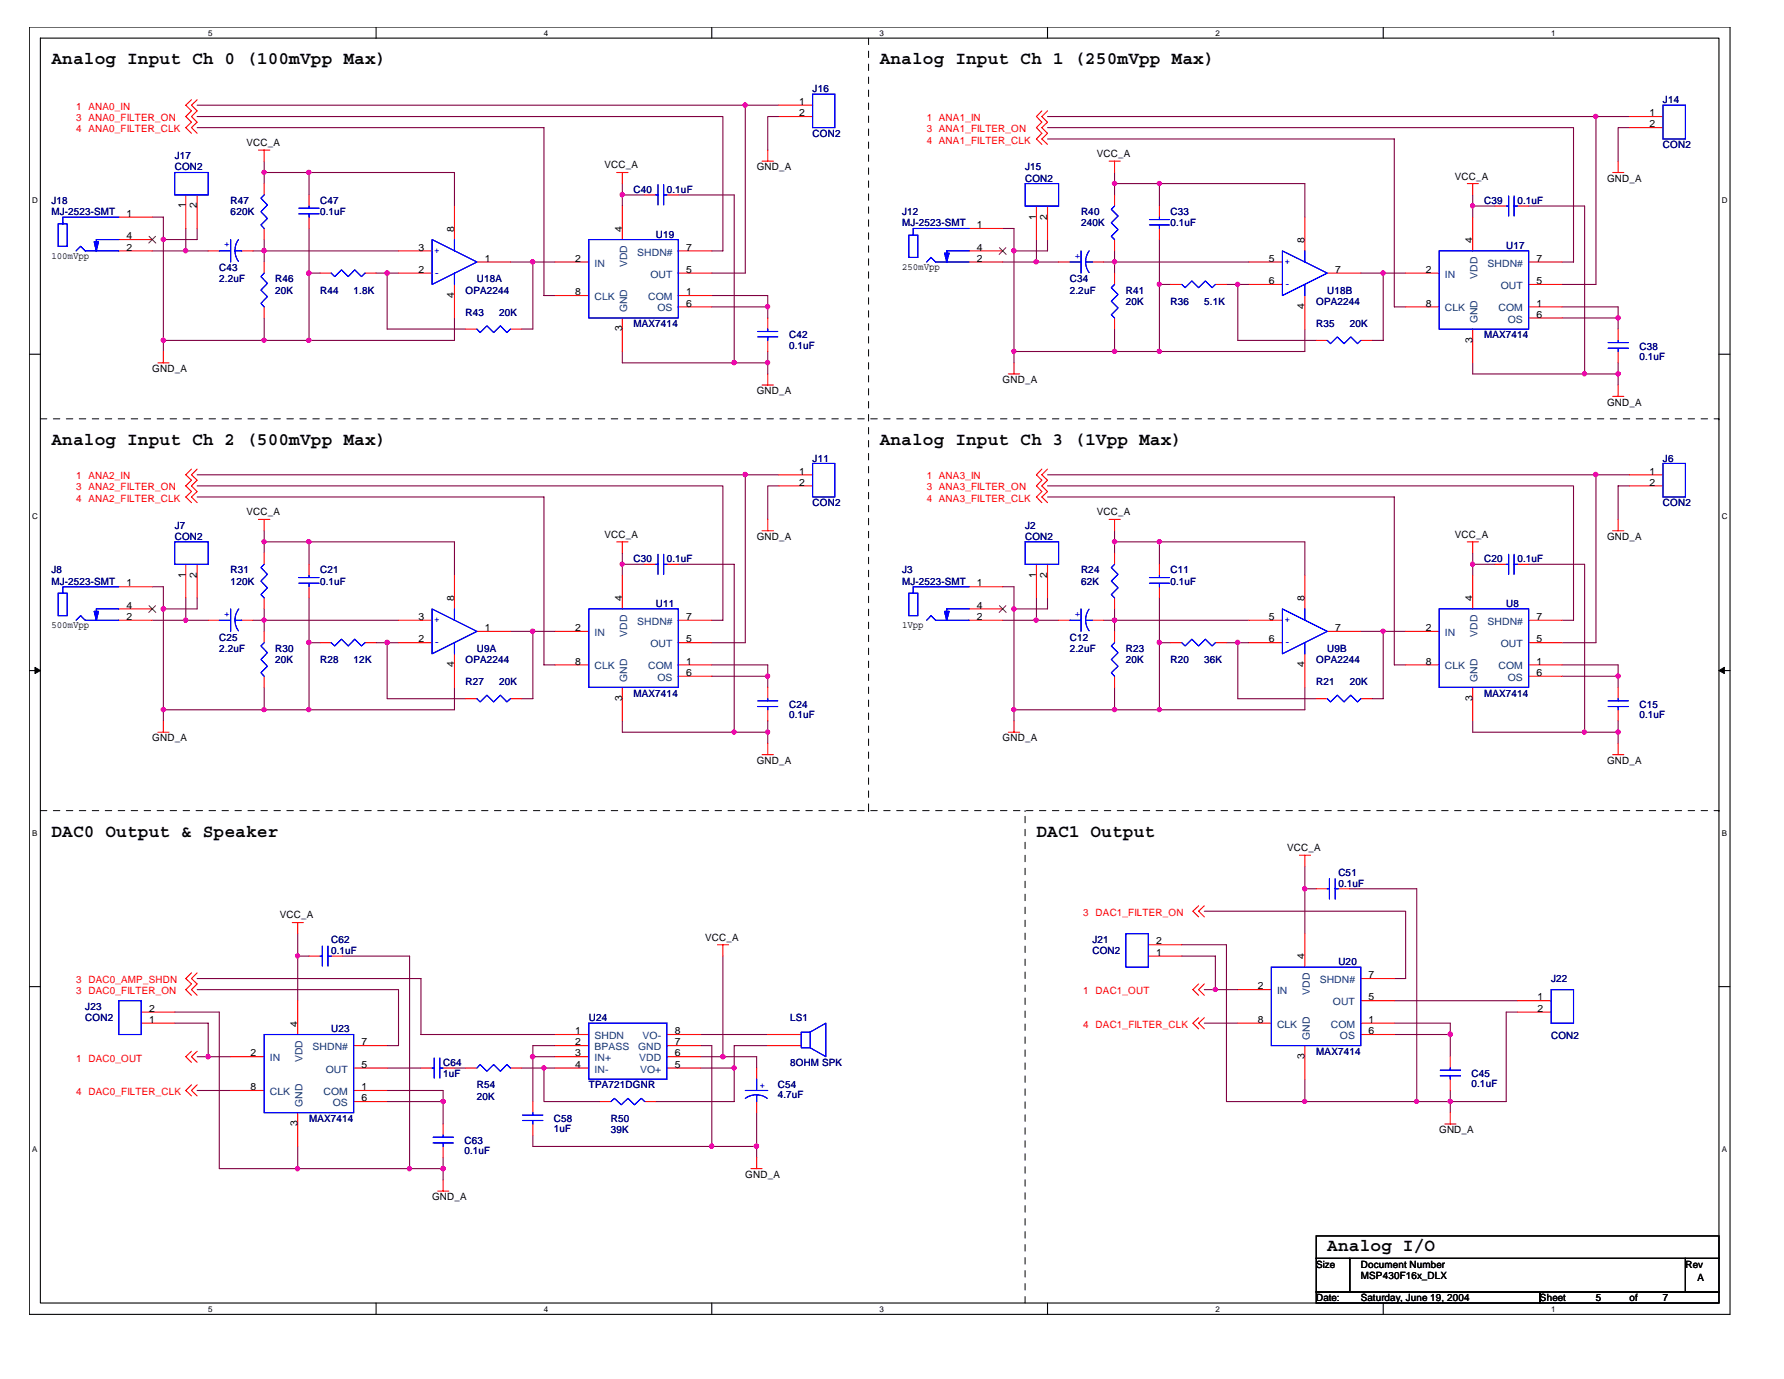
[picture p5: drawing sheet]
<svg xmlns="http://www.w3.org/2000/svg" width="279mm" height="216mm" viewBox="0 0 279 216" stroke-linecap="round" stroke-linejoin="round" font-family="sans-serif">
<path d="M4.6 4.2h266.3v201.6h-266.3zM6.3 6h262.9v198h-262.9z" fill="none" stroke="#000" stroke-width=".17"/>
<g fill="#fff">
<path d="M32.6 4.4h.7v1.4h-.7z"/>
<path d="M32.6 204.2h.7v1.4h-.7z"/>
</g>
<path d="M58.9 4.2v1.8M58.9 204v1.7" fill="none" stroke="#000" stroke-width=".17"/>
<g fill="#fff">
<path d="M85.2 4.4h.7v1.4h-.7z"/>
<path d="M85.2 204.2h.7v1.4h-.7z"/>
</g>
<path d="M111.5 4.2v1.8M111.5 204v1.7" fill="none" stroke="#000" stroke-width=".17"/>
<g fill="#fff">
<path d="M137.8 4.4h.6v1.4h-.6z"/>
<path d="M137.8 204.2h.6v1.4h-.6z"/>
</g>
<path d="M164.1 4.2v1.8M164.1 204v1.7" fill="none" stroke="#000" stroke-width=".17"/>
<g fill="#fff">
<path d="M190.3 4.4h.7v1.4h-.7z"/>
<path d="M190.3 204.2h.7v1.4h-.7z"/>
</g>
<path d="M216.6 4.2v1.8M216.6 204v1.7" fill="none" stroke="#000" stroke-width=".17"/>
<g fill="#fff">
<path d="M242.9 4.4h.7v1.4h-.7z"/>
<path d="M242.9 204.2h.7v1.4h-.7z"/>
<path d="M5.1 30.7h.8v1.4h-.8z"/>
<path d="M269.7 30.7h.9v1.4h-.9z"/>
<path d="M5.1 80.2h.8v1.4h-.8z"/>
<path d="M269.7 80.2h.9v1.4h-.9z"/>
</g>
<path d="M4.6 55.5h1.7M269.2 55.5h1.7" fill="none" stroke="#000" stroke-width=".17"/>
<g fill="#fff">
<path d="M5.1 129.7h.8v1.4h-.8z"/>
<path d="M269.7 129.7h.8v1.4h-.8z"/>
</g>
<path d="M4.6 105h1.7M269.2 105h1.7" fill="none" stroke="#000" stroke-width=".17"/>
<path d="M5.5 104.5l.8 .5-.8 .5zM269.2 105l.9-.5v1z" fill="#000" stroke="#000" stroke-width=".16"/>
<g fill="#fff">
<path d="M5.1 179.2h.8v1.4h-.8z"/>
<path d="M269.7 179.2h.8v1.4h-.8z"/>
</g>
<path d="M4.6 154.5h1.7M269.2 154.5h1.7M206.1 193.5h63.1v3.5h-63.1zM206.1 197h5.3v5.3h-5.3zM211.4 197h52.6v5.3h-52.6zM264 197h5.2v5.3h-5.2zM206.1 202.3h35.1v1.7h-35.1zM241.2 202.3h28v1.7h-28z" fill="none" stroke="#000" stroke-width=".17"/>
<g fill="none" stroke="#800040" stroke-width=".17">
<path d="M30.9 18.2h82.3v21.1h-1.7M30.9 20h54.3v26.3h1.7M30.9 16.5h91.1M116.7 16.5v26.3h-5.2M122 18.2h-1.8v5.3M164.1 20h82.3v21h-1.7M164.1 18.2h91.1M250 18.2v26.3h-5.3M255.2 20h-1.8v5.2M23.8 39.3h8.8M23.8 34h1.8v21M29.1 35.8v3.5"/>
<path d="M30.9 35.8v1.7h-5.3M39.6 39.3h22.8M41.4 27h29.8v5.3M41.4 25.2v3.5M41.4 37.5v3.5M48.4 27v3.5M48.4 35.8v17.5M97.5 28.7v3.6M97.5 30.5h3.5M106.2 30.5h8.8v26.3M157 35.8h1.8v21M162.3 37.5v3.5"/>
<path d="M164.1 37.5v1.8h-5.3M164.1 21.8h54.3v26.2h1.7M174.6 27v3.5M174.6 39.3v3.5M174.6 28.7h29.8v5.3M181.6 28.7v3.6M181.6 37.5v17.5M230.6 30.5v3.5M230.6 32.3h3.6M239.4 32.3h8.8v26.2M41.4 49.8v3.5M48.4 42.8h1.7"/>
<path d="M58.9 42.8h3.5M60.6 42.8v8.7h12.3M71.2 49.8v3.5h-45.6M79.9 41h7M83.5 41v10.5h-1.8M97.5 55v1.8h22.7M111.5 48h8.7v1.8M111.5 46.3h8.7v1.7M120.2 55v3.5M157 41h8.8M172.8 41h22.8M174.6 51.5v3.5"/>
<path d="M181.6 44.5h1.7M192.1 44.5h3.5M193.9 44.5v8.8h12.2M204.4 51.5v3.5h-45.6M213.1 42.8h7M216.6 42.8v10.5h-1.7M230.6 56.8v1.7h22.8M244.7 49.8h8.7v1.7M244.7 48h8.7v1.8M253.4 56.8v3.5M30.9 76.1h82.3v21h-1.7M30.9 77.8h54.3v26.3h1.7"/>
<path d="M30.9 74.3h91.1M116.7 74.3v26.3h-5.2M122 76.1h-1.8v5.2M164.1 76.1h82.3v21h-1.7M164.1 77.8h54.3v26.3h1.7M164.1 74.3h91.1M250 74.3v26.3h-5.3M255.2 76.1h-1.8v5.2M23.8 91.9h1.8v3.4h5.3v-1.7M23.8 97.1h8.8M25.6 95.3v17.6M29.1 93.6v3.5"/>
<path d="M39.6 97.1h22.8M41.4 84.8h29.8v5.3M41.4 83.1v3.5M41.4 95.3v3.5M48.4 84.8v3.5M48.4 93.6v17.5M79.9 98.8h7M83.5 98.8v10.6h-1.8M97.5 86.6v3.5M97.5 88.3h3.5M106.2 88.3h8.8v26.3M157 91.9h1.8v21"/>
<path d="M157 97.1h8.8M162.3 93.6v3.5M164.1 93.6v1.7h-5.3M172.8 97.1h22.8M174.6 83.1v3.5M174.6 95.3v3.5M174.6 84.8h29.8v5.3M181.6 84.8v3.5M181.6 93.6v17.5M213.1 98.8h7M216.6 98.8v10.6h-1.7M230.6 86.6v3.5"/>
<path d="M230.6 88.3h3.6M239.4 88.3h8.8v26.3M41.4 107.6v3.5M48.4 100.6h1.7M58.9 100.6h3.5M60.6 100.6v8.8h12.3M71.2 107.6v3.5h-45.6M97.5 112.9v1.7h22.7M111.5 105.9h8.7v1.7M111.5 104.1h8.7v1.8M120.2 112.9v3.5M174.6 107.6v3.5"/>
<path d="M181.6 100.6h1.7M192.1 100.6h3.5M193.9 100.6v8.8h12.2M204.4 107.6v3.5h-45.6M230.6 112.9v1.7h22.8M244.7 105.9h8.7v1.7M244.7 104.1h8.7v1.8M253.4 112.9v3.5M204.4 135.7v10.5M204.4 139.1h1.7M211.4 139.1h10.5v33.4M27.4 158.5h6.9v24.5h35.1"/>
<path d="M30.9 154.9h31.5v8.8h-1.8M30.9 153.2h35v8.8h21M46.6 149.7h1.8M46.6 146.2v10.5M53.7 149.7h10.4v33.3M113.2 149.7v15.7M185.1 147.9h7v24.6h43.8v-14h1.8M185.1 149.7h5.2v5.2M188.6 142.7h31.5v10.5h-1.7M188.6 154.9h5.3M218.4 156.7h19.3M27.4 160.2h5.2v5.2"/>
<path d="M30.9 170.7h5.2M30.9 165.4h5.2M46.6 179.5v3.5M60.6 172.5h8.8v3.5M60.6 167.2h5.3M60.6 170.7h8.8v1.8M71.2 167.2h1.7M81.7 167.2h5.2M83.5 165.4v7.1M83.5 177.7v1.8h35M85.2 167.2v5.3h8.8M86.9 163.7h-3.4v1.7h3.4"/>
<path d="M109.7 163.7h1.8v15.8M109.7 167.2h5.3M109.7 162h10.5M109.7 165.4h8.8v1.8M118.5 174.2v7M120.2 163.7h-5.2v8.8h-12.3M188.6 160.2h5.3M204.4 169v3.5M218.4 162h8.7v3.4M218.4 160.2h8.7v1.8M227.1 170.7v3.5M69.4 181.2v3.5"/>
</g>
<g fill="#f0f" stroke="#f0f" stroke-width=".17">
<circle cx="83.4" cy="165.4" r=".34"/>
<circle cx="85.2" cy="167.2" r=".32"/>
<circle cx="115" cy="167.2" r=".32"/>
<circle cx="69.4" cy="172.4" r=".33"/>
<circle cx="32.6" cy="165.4" r=".33"/>
<circle cx="29.1" cy="39.2" r=".33"/>
<circle cx="120.2" cy="48" r=".33"/>
<circle cx="48.4" cy="53.3" r=".33"/>
<circle cx="41.3" cy="53.3" r=".32"/>
<circle cx="97.4" cy="30.5" r=".33"/>
<circle cx="111.4" cy="179.4" r=".33"/>
<circle cx="41.3" cy="27" r=".32"/>
<circle cx="120.2" cy="56.8" r=".33"/>
<circle cx="116.7" cy="16.5" r=".33"/>
<circle cx="158.8" cy="55" r=".32"/>
<circle cx="158.8" cy="39.2" r=".33"/>
<circle cx="174.6" cy="41" r=".33"/>
<circle cx="181.6" cy="55" r=".32"/>
<circle cx="216.6" cy="42.8" r=".33"/>
<circle cx="193.8" cy="44.5" r=".32"/>
<circle cx="253.4" cy="49.8" r=".33"/>
<circle cx="248.1" cy="58.5" r=".32"/>
<circle cx="249.9" cy="18.2" r=".33"/>
<circle cx="162.3" cy="41" r=".33"/>
<circle cx="25.6" cy="111.1" r=".33"/>
<circle cx="25.6" cy="95.3" r=".34"/>
<circle cx="29.1" cy="97.1" r=".32"/>
<circle cx="83.4" cy="98.8" r=".33"/>
<circle cx="48.4" cy="100.6" r=".34"/>
<circle cx="60.6" cy="100.6" r=".34"/>
<circle cx="41.3" cy="84.8" r=".32"/>
<circle cx="120.2" cy="105.8" r=".32"/>
<circle cx="120.2" cy="114.6" r=".32"/>
<circle cx="115" cy="114.6" r=".32"/>
<circle cx="116.7" cy="74.3" r=".33"/>
<circle cx="158.8" cy="111.1" r=".32"/>
<circle cx="158.8" cy="95.3" r=".33"/>
<circle cx="174.6" cy="97.1" r=".33"/>
<circle cx="216.6" cy="98.8" r=".32"/>
<circle cx="181.5" cy="100.6" r=".33"/>
<circle cx="193.8" cy="100.6" r=".33"/>
<circle cx="253.4" cy="105.8" r=".33"/>
<circle cx="230.6" cy="88.3" r=".32"/>
<circle cx="248.1" cy="114.6" r=".32"/>
<circle cx="249.9" cy="74.3" r=".34"/>
<circle cx="162.3" cy="97.1" r=".33"/>
<circle cx="227.1" cy="161.9" r=".34"/>
<circle cx="190.3" cy="154.9" r=".32"/>
<circle cx="221.9" cy="172.4" r=".32"/>
<circle cx="41.3" cy="39.2" r=".33"/>
<circle cx="41.3" cy="97.1" r=".32"/>
<circle cx="113.2" cy="165.4" r=".34"/>
<circle cx="41.3" cy="111.1" r=".32"/>
<circle cx="25.6" cy="53.3" r=".33"/>
<circle cx="25.6" cy="37.5" r=".33"/>
<circle cx="174.6" cy="111.1" r=".33"/>
<circle cx="181.6" cy="111.1" r=".32"/>
<circle cx="46.6" cy="183" r=".33"/>
<circle cx="230.6" cy="32.2" r=".32"/>
<circle cx="181.6" cy="28.7" r=".32"/>
<circle cx="97.4" cy="88.3" r=".32"/>
<circle cx="48.4" cy="42.8" r=".34"/>
<circle cx="48.4" cy="27" r=".33"/>
<circle cx="204.3" cy="172.4" r=".32"/>
<circle cx="253.4" cy="114.6" r=".33"/>
<circle cx="48.4" cy="84.8" r=".33"/>
<circle cx="60.6" cy="42.8" r=".34"/>
<circle cx="69.4" cy="183" r=".34"/>
<circle cx="204.3" cy="139.1" r=".33"/>
<circle cx="181.6" cy="44.5" r=".32"/>
<circle cx="48.4" cy="111.1" r=".33"/>
<circle cx="174.6" cy="84.8" r=".33"/>
<circle cx="174.6" cy="28.7" r=".33"/>
<circle cx="118.5" cy="179.4" r=".34"/>
<circle cx="181.6" cy="84.8" r=".32"/>
<circle cx="46.6" cy="149.7" r=".32"/>
<circle cx="64.1" cy="183" r=".33"/>
<circle cx="115" cy="56.8" r=".33"/>
<circle cx="174.6" cy="55" r=".33"/>
<circle cx="83.4" cy="41" r=".33"/>
<circle cx="227.1" cy="172.4" r=".33"/>
<circle cx="253.4" cy="58.5" r=".33"/>
</g>
<g fill="none" stroke="#f00" stroke-width=".17">
<path d="M30 15.6l-.9 .9 .9 .9-.9 .8 .9 .9-.9 .9 .9 .9M30.9 15.6l-.9 .9 .9 .9-.9 .8 .9 .9-.9 .9 .9 .9M122 18.2h5.3M122 16.5h5.3M163.2 17.4l-.9 .8 .9 .9-.9 .9 .9 .9-.9 .9 .9 .8M164.1 17.4l-.9 .8 .9 .9-.9 .9 .9 .9-.9 .9 .9 .8M255.2 18.2h5.2M255.2 20h5.2M18.6 39.3h5.2M18.6 34h5.2M18.6 37.5h5.2M29.1 30.5v5.3"/>
<path d="M30.9 30.5v5.3M32.6 39.3h1.7M37.9 39.3h1.7M40.5 23.5h1.8M41.4 23.5v1.7M41.4 28.7v1.8M41.4 35.8v1.7M48.4 30.5v1.8M48.4 34v1.8M62.4 39.3h5.3M71.2 32.3v5.2M96.6 27h1.8"/>
<path d="M97.5 27v1.7M97.5 32.3v5.2M101 30.5h1.7M104.5 30.5h1.7M106.2 39.3h5.3M119.4 25.2h1.7M120.2 23.5v1.7M151.8 39.3h5.2M151.8 35.8h5.2M162.3 32.3v5.2M164.1 32.3v5.2M173.7 25.2h1.7"/>
<path d="M174.6 25.2v1.8M174.6 30.5v1.8M174.6 37.5v1.8M181.6 32.3v1.7M181.6 35.8v1.7M204.4 34v5.3M229.8 28.7h1.7M230.6 28.7v1.8M230.6 34v5.3M234.2 32.3h1.7M237.7 32.3h1.7M252.6 27h1.7"/>
<path d="M253.4 25.2v1.8M24.7 56.8h1.8M25.6 55v1.8M41.4 41v1.8M41.4 48v1.8M50.1 42.8h1.8M57.2 42.8h1.7M62.4 42.8h5.3M71.2 44.5v5.3M72.9 51.5h1.8M74.7 41h5.2M79.9 51.5h1.8"/>
<path d="M86.9 41h5.3M86.9 46.3h5.3M97.5 49.8v5.2M106.2 42.8h5.3M106.2 48h5.3M106.2 46.3h5.3M120.2 49.8v1.7M120.2 53.3v1.7M120.2 58.5v1.8M151.8 41h5.2M157.9 58.5h1.8M158.8 56.8v1.7"/>
<path d="M165.8 41h1.8M171.1 41h1.7M174.6 42.8v1.7M174.6 49.8v1.7M183.3 44.5h1.8M190.3 44.5h1.8M195.6 41h5.2M195.6 44.5h5.2M204.4 46.3v5.2M206.1 53.3h1.8M207.9 42.8h5.2M213.1 53.3h1.8"/>
<path d="M220.1 42.8h5.3M220.1 48h5.3M230.6 51.5v5.3M239.4 41h5.3M239.4 44.5h5.3M239.4 48h5.3M239.4 49.8h5.3M253.4 51.5v1.8M253.4 55v1.8M30 73.4l-.9 .9 .9 .9-.9 .9 .9 .9-.9 .8 .9 .9M30.9 73.4l-.9 .9 .9 .9-.9 .9 .9 .9-.9 .8 .9 .9M119.4 60.3h1.7"/>
<path d="M122 74.3h5.3M122 76.1h5.3M163.2 73.4l-.9 .9 .9 .9-.9 .9 .9 .9-.9 .8 .9 .9M164.1 73.4l-.9 .9 .9 .9-.9 .9 .9 .9-.9 .8 .9 .9M252.6 62.1h1.7M253.4 60.3v1.8M255.2 74.3h5.2M255.2 76.1h5.2M18.6 97.1h5.2M18.6 91.9h5.2M18.6 95.3h5.2M29.1 88.3v5.3"/>
<path d="M30.9 88.3v5.3M32.6 97.1h1.7M37.9 97.1h1.7M40.5 81.3h1.8M41.4 81.3v1.8M41.4 86.6v1.7M41.4 93.6v1.7M41.4 98.8v1.8M48.4 88.3v1.8M48.4 91.9v1.7M62.4 97.1h5.3M71.2 90.1v5.2"/>
<path d="M74.7 98.8h5.2M86.9 98.8h5.3M96.6 84.8h1.8M97.5 84.8v1.8M97.5 90.1v5.2M101 88.3h1.7M104.5 88.3h1.7M106.2 97.1h5.3M119.4 83.1h1.7M120.2 81.3v1.8M151.8 97.1h5.2M151.8 91.9h5.2"/>
<path d="M151.8 95.3h5.2M162.3 88.3v5.3M164.1 88.3v5.3M165.8 97.1h1.8M171.1 97.1h1.7M173.7 81.3h1.7M174.6 81.3v1.8M174.6 86.6v1.7M174.6 93.6v1.7M174.6 98.8v1.8M181.6 88.3v1.8M181.6 91.9v1.7"/>
<path d="M195.6 97.1h5.2M204.4 90.1v5.2M207.9 98.8h5.2M220.1 98.8h5.3M229.8 84.8h1.7M230.6 84.8v1.8M230.6 90.1v5.2M234.2 88.3h1.7M237.7 88.3h1.7M239.4 97.1h5.3M252.6 83.1h1.7M253.4 81.3v1.8"/>
<path d="M24.7 114.6h1.8M25.6 112.9v1.7M41.4 105.9v1.7M50.1 100.6h1.8M57.2 100.6h1.7M62.4 100.6h5.3M71.2 102.4v5.2M72.9 109.4h1.8M79.9 109.4h1.8M86.9 104.1h5.3M97.5 107.6v5.3M106.2 100.6h5.3"/>
<path d="M106.2 104.1h5.3M106.2 105.9h5.3M119.4 118.2h1.7M120.2 107.6v1.8M120.2 111.1v1.8M120.2 116.4v1.8M157.9 114.6h1.8M158.8 112.9v1.7M174.6 105.9v1.7M183.3 100.6h1.8M190.3 100.6h1.8M195.6 100.6h5.2"/>
<path d="M204.4 102.4v5.2M206.1 109.4h1.8M213.1 109.4h1.8M220.1 104.1h5.3M230.6 107.6v5.3M239.4 100.6h5.3M239.4 104.1h5.3M239.4 105.9h5.3M252.6 118.2h1.7M253.4 107.6v1.8M253.4 111.1v1.8M253.4 116.4v1.8"/>
<path d="M203.5 133.9h1.7M204.4 133.9v1.8M206.1 139.1h1.8M209.6 139.1h1.8M22.1 158.5h5.3M30 152.3l-.9 .9 .9 .9-.9 .8 .9 .9M30.9 152.3l-.9 .9 .9 .9-.9 .8 .9 .9M45.8 144.4h1.7M46.6 144.4v1.8M46.6 156.7v5.3M48.4 149.7h1.7M51.9 149.7h1.8"/>
<path d="M112.4 147.9h1.7M113.2 147.9v1.8M179.8 147.9h5.3M179.8 149.7h5.3M187.7 141.8l-.9 .9 .9 .9M187.7 159.3l-.9 .9 .9 .9M187.7 154.1l-.9 .8 .9 .9M188.6 141.8l-.9 .9 .9 .9M188.6 159.3l-.9 .9 .9 .9M188.6 154.1l-.9 .8 .9 .9M193.9 154.9h5.2M204.4 146.2v5.2"/>
<path d="M213.1 156.7h5.3M213.1 153.2h5.3M237.7 156.7h5.2M237.7 158.5h5.2M22.1 160.2h5.3M30 164.6l-.9 .8 .9 .9M30 169.8l-.9 .9 .9 .9M30.9 164.6l-.9 .8 .9 .9M30.9 169.8l-.9 .9 .9 .9M36.1 170.7h5.3M36.1 165.4h5.3M46.6 174.2v5.3"/>
<path d="M55.4 167.2h5.2M55.4 170.7h5.2M55.4 172.5h5.2M55.4 163.7h5.2M65.9 167.2h1.8M69.4 176v1.7M69.4 179.5v1.7M69.4 167.2h1.8M72.9 167.2h1.8M79.9 167.2h1.8M83.5 172.5v1.7M83.5 176v1.7"/>
<path d="M86.9 167.2h5.3M86.9 165.4h5.3M86.9 163.7h5.3M86.9 162h5.3M94 172.5h1.7M101 172.5h1.7M104.5 167.2h5.2M104.5 165.4h5.2M104.5 163.7h5.2M104.5 162h5.2M118.5 167.2v1.8M118.5 172.5v1.7"/>
<path d="M120.2 163.7h5.3M120.2 162h5.3M193.9 160.2h5.2M204.4 163.7v5.3M213.1 160.2h5.3M213.1 162h5.3M226.3 176h1.7M227.1 165.4v1.8M227.1 169v1.7M227.1 174.2v1.8M68.6 186.5h1.7M69.4 184.7v1.8"/>
<path d="M117.6 183h1.8M118.5 181.2v1.8"/>
</g>
<path d="M136 6v120.9M6.3 65.6h262.9M269.2 65.6h.1M6.3 126.9h262.9M136 126.9h.1M160.5 126.9h.1M269.2 126.9h.1M160.5 204v-77.1" fill="none" stroke="#000" stroke-width=".16" stroke-dasharray="1 1 1 1 1 1 1 1"/>
<g fill="none" stroke="#00f" stroke-width=".17">
<path d="M127.3 14.7h3.4v5.3h-3.4zM260.4 16.5h3.6v5.3h-3.6zM9.1 35.1h1.4v3.5h-1.4zM11.9 39.3l.7-.7 .7 .7h5.3M18.6 34h-8.8v1.1v-.2M18.6 37.5h-3.5v1.8M27.4 27h5.2v3.5h-5.2zM34.3 39.3h1.8M36.1 37.5v3.5M36.8 39.3h1.1M37.4 37.5l-.4 .7-.2 1 .1 .8 .5 .9M41.4 30.5l-.5 .5 1 1.1-1 1 1 1.1-1 1 .5 .6"/>
<path d="M46.8 33.5h3.2M46.8 32.6h3.2M48.4 32.3v.3M48.4 33.5v.5M67.7 37.5l7 3.5-7 3.5zM71.2 37.5v1.8M92.2 37.5h14v12.3h-14zM102.7 30.5h.4M103.1 28.9v3.2M103.9 28.9v3.2M103.9 30.5h.6M142.3 36.8h1.4v3.5h-1.4z"/>
<path d="M151.8 35.8h-8.8v1v-.1M151.8 39.3h-3.5v1.7M160.5 28.7h5.3v3.6h-5.3zM169.3 39.3v3.5M170.6 39.3a2.88 2.88 0 0 0 0 3.4M174.6 32.3l-.6 .5 1.1 1-1.1 1.1 1.1 1-1.1 1.1 .6 .5M180 35.2h3.1M180 34.4h3.1M181.6 34v.4M181.6 35.2v.6M200.8 39.3l7.1 3.5-7.1 3.5zM204.4 39.3v1.7"/>
<path d="M225.4 39.3h14v12.2h-14zM235.9 32.3h.4M236.3 30.7v3.1M237.1 32.3h.6M237.1 30.7v3.1M41.4 42.8l-.5 .5 1 1.1-1 1 1 1-1 1.1 .5 .5M51.9 42.8l.5 .5 1.1-1.1 1 1.1 1.1-1.1 1 1.1 .6-.5M71.2 42.8v1.7M74.7 51.5l.5 .6 1.1-1.1 1 1.1 1.1-1.1 1 1.1 .5-.6M118.7 52.7h3.1M118.7 51.9h3.1M120.2 51.5v.4"/>
<path d="M120.2 52.7v.6M145.1 41l.7-.7 .7 .7h5.3M167.6 41h1.7M170 41h1.1M174.6 44.5l-.6 .5 1.1 1.1-1.1 1.1 1.1 1-1.1 1.1 .6 .5M185.1 44.5l.5 .5 1.1-1 1 1 1.1-1 1 1 .5-.5M204.4 44.5v1.8M207.9 53.3l.5 .5 1-1.1 1.1 1.1 1.1-1.1 1 1.1 .5-.5M251.9 54.5h3.1M251.9 53.6h3.1M253.4 53.3v.3M253.4 54.5v.5"/>
<path d="M127.3 72.6h3.4v5.2h-3.4zM260.4 72.6h3.6v5.2h-3.6zM9.1 92.9h1.4v3.5h-1.4zM11.9 97.1l.7-.7 .7 .7h5.3M18.6 91.9h-8.8v1v-.2M18.6 95.3h-3.5v1.8M27.4 84.8h5.2v3.5h-5.2zM34.3 97.1h1.8M36.1 95.3v3.5M36.8 97.1h1.1M37.4 95.3a2.86 2.86 0 0 0 0 3.5M41.4 88.3l-.5 .6 1 1-1 1.1 1 1-1 1.1 .5 .5"/>
<path d="M46.8 91.3h3.2M46.8 90.4h3.2M48.4 90.1v.3M48.4 91.3v.6M67.7 95.3l7 3.5-7 3.6zM71.2 95.3v1.8M92.2 95.3h14v12.3h-14zM102.7 88.3h.4M103.1 86.8v3.1M103.9 88.3h.6M103.9 86.8v3.1M142.3 92.9h1.4v3.5h-1.4z"/>
<path d="M145.1 97.1l.7-.7 .7 .7h5.3M151.8 91.9h-8.8v1v-.2M151.8 95.3h-3.5v1.8M160.5 84.8h5.3v3.5h-5.3zM167.6 97.1h1.7M169.3 95.3v3.5M170 97.1h1.1M170.6 95.4a2.88 2.88 0 0 0 0 3.4M174.6 88.3l-.6 .6 1.1 1-1.1 1.1 1.1 1-1.1 1.1 .6 .5M180 91.3h3.1M180 90.4h3.1M181.6 90.1v.3"/>
<path d="M181.6 91.3v.6M200.8 95.3l7.1 3.5-7.1 3.6zM204.4 95.3v1.8M225.4 95.3h14v12.3h-14zM235.9 88.3h.4M236.3 86.8v3.1M237.1 88.3h.6M237.1 86.8v3.1M41.4 100.6l-.5 .5 1 1.1-1 1.1 1 1-1 1 .5 .6M51.9 100.6l.5 .5 1.1-1 1 1 1.1-1 1 1 .6-.5M71.2 100.6v1.8M74.7 109.4l.5 .5 1.1-1.1 1 1.1 1.1-1.1 1 1.1 .5-.5"/>
<path d="M118.7 110.6h3.1M118.7 109.7h3.1M120.2 109.4v.3M120.2 110.6v.5M174.6 100.6l-.6 .5 1.1 1.1-1.1 1.1 1.1 1-1.1 1 .6 .6M185.1 100.6l.5 .5 1.1-1 1 1 1.1-1 1 1 .5-.5M204.4 100.6v1.8M207.9 109.4l.5 .5 1-1.1 1.1 1.1 1.1-1.1 1 1.1 .5-.5M251.9 110.6h3.1M251.9 109.7h3.1M253.4 109.4v.3M253.4 110.6v.5"/>
<path d="M207.9 139.1h.3M208.2 137.6v3.2M209.1 139.1h.5M209.1 137.6v3.2M18.6 156.7h3.5v5.3h-3.5zM50.1 149.7h.4M50.5 148.1v3.2M51.4 149.7h.5M51.4 148.1v3.2M176.3 146.2h3.5v5.2h-3.5zM199.1 151.4h14v12.3h-14zM242.9 154.9h3.5v5.3h-3.5z"/>
<path d="M41.4 162h14v12.2h-14zM67.7 167.2h.3M67.8 178.9h3.2M67.8 178.1h3.2M68 165.6v3.2M68.9 167.2h.5M68.9 165.6v3.2M69.4 177.7v.4M69.4 178.9v.6M74.7 167.2l.5-.5 1.1 1 1-1 1.1 1 1-1 .5 .5M81.8 175.4h3.2M81.8 174.6h3.2"/>
<path d="M83.5 174.2v.4M83.5 175.4v.6M92.2 160.2h12.3v8.8h-12.3zM95.7 172.5l.5-.5 1.1 1 1.1-1 1 1 1-1 .6 .5M116.7 172l.7-.4 1.1-.2 .7 .1 1 .5M116.7 170.7h3.5M118.5 169v1.7M118.5 171.4v1.1M126.9 161.6l2.4-1.4v5.2l-2.4-1.4v-2.4h-1.4v2.4h1.4M225.6 168.4h3.1M225.6 167.6h3.1M227.1 167.2v.4"/>
<path d="M227.1 168.4v.6"/>
</g>
<path d="M23.3 37l1.1 1.1M24.4 37l-1.1 1.1M156.5 38.8l1.1 1M157.5 38.8l-1 1M23.3 94.8l1.1 1.1M24.4 94.8l-1.1 1.1M156.5 94.8l1.1 1.1M157.5 94.8l-1 1.1" fill="none" stroke="#804000" stroke-width=".16"/>
<g fill="#00f" stroke="#00f" stroke-width=".17">
<path d="M14.7 37.8h.7l-.3 1.5z" fill-rule="evenodd"/>
<path d="M14.7 37.8h.7l-.3 1.5z" fill-rule="evenodd"/>
<path d="M147.9 95.7h.7l-.3 1.4z" fill-rule="evenodd"/>
<path d="M147.9 95.7h.7l-.3 1.4z" fill-rule="evenodd"/>
<path d="M14.7 95.7h.7l-.3 1.4z" fill-rule="evenodd"/>
<path d="M14.7 95.7h.7l-.3 1.4z" fill-rule="evenodd"/>
<path d="M147.9 39.6h.7l-.3 1.4z" fill-rule="evenodd"/>
<path d="M147.9 39.6h.7l-.3 1.4z" fill-rule="evenodd"/>
</g>
<g font-size="2.8">
<text x="8.1" y="10">Analog Input Ch 0 (100mVpp Max)</text>
<text x="137.8" y="10">Analog Input Ch 1 (250mVpp Max)</text>
<text x="8.1" y="69.6">Analog Input Ch 2 (500mVpp Max)</text>
<text x="137.8" y="69.6">Analog Input Ch 3 (1Vpp Max)</text>
<text x="8.1" y="131">DAC0 Output &amp; Speaker</text>
<text x="162.3" y="131">DAC1 Output</text>
<text x="207.9" y="195.8">Analog I/O</text>
</g>
<g font-size="1.6" fill="#f00">
<text x="11.9" y="17.2">1 ANA0_IN</text>
<text x="11.9" y="19">3 ANA0_FILTER_ON</text>
<text x="11.9" y="20.7">4 ANA0_FILTER_CLK</text>
<text x="145.1" y="20.7">3 ANA1_FILTER_ON</text>
<text x="145.1" y="22.5">4 ANA1_FILTER_CLK</text>
<text x="145.1" y="19">1 ANA1_IN</text>
<text x="11.9" y="76.8">3 ANA2_FILTER_ON</text>
<text x="11.9" y="75.1">1 ANA2_IN</text>
<text x="145.1" y="76.8">3 ANA3_FILTER_ON</text>
<text x="145.1" y="75.1">1 ANA3_IN</text>
<text x="11.9" y="78.6">4 ANA2_FILTER_CLK</text>
<text x="145.1" y="78.6">4 ANA3_FILTER_CLK</text>
<text x="169.6" y="143.4">3 DAC1_FILTER_ON</text>
<text x="11.9" y="155.7">3 DAC0_FILTER_ON</text>
<text x="11.9" y="153.9">3 DAC0_AMP_SHDN</text>
<text x="169.6" y="155.7">1 DAC1_OUT</text>
<text x="169.6" y="161">4 DAC1_FILTER_CLK</text>
<text x="11.9" y="166.2">1 DAC0_OUT</text>
<text x="11.9" y="171.4">4 DAC0_FILTER_CLK</text>
</g>
<g font-size="1.6">
<text x="125.2" y="16.4">1</text>
<text x="38.6" y="22.8">VCC_A</text>
<text x="125.2" y="18.2">2</text>
<text x="258.3" y="18.2">1</text>
<text x="258.3" y="19.9">2</text>
<text x="94.7" y="26.3">VCC_A</text>
<text x="118.5" y="26.7">GND_A</text>
<text x="171.8" y="24.6">VCC_A</text>
<text x="227.9" y="28.1">VCC_A</text>
<text x="251.7" y="28.4">GND_A</text>
<text x="19.8" y="34">1</text>
<text x="29.1" y="32.6" transform="rotate(-90 29.1 32.6)">1</text>
<text x="30.8" y="32.6" transform="rotate(-90 30.8 32.6)">2</text>
<text x="153" y="35.7">1</text>
<text x="162.3" y="34.4" transform="rotate(-90 162.3 34.4)">1</text>
<text x="164" y="34.4" transform="rotate(-90 164 34.4)">2</text>
<text x="8.1" y="40.5">100mVpp</text>
<text x="19.8" y="39.2">2</text>
<text x="19.8" y="37.5">4</text>
<text x="65.5" y="39.2">3</text>
<text x="71.1" y="36.3" transform="rotate(-90 71.1 36.3)">8</text>
<text x="75.9" y="41">1</text>
<text x="90.1" y="41">2</text>
<text x="97.4" y="36.3" transform="rotate(-90 97.4 36.3)">4</text>
<text x="107.5" y="39.2">7</text>
<text x="153" y="41">2</text>
<text x="153" y="39.2">4</text>
<text x="198.7" y="41">5</text>
<text x="204.3" y="38.1" transform="rotate(-90 204.3 38.1)">8</text>
<text x="230.6" y="38.1" transform="rotate(-90 230.6 38.1)">4</text>
<text x="240.6" y="41">7</text>
<text x="65.5" y="42.7">2</text>
<text x="71.1" y="46.7" transform="rotate(-90 71.1 46.7)">4</text>
<text x="90.1" y="46.2">8</text>
<text x="107.5" y="46.2">1</text>
<text x="107.5" y="42.7">5</text>
<text x="141.3" y="42.2">250mVpp</text>
<text x="198.7" y="44.5">6</text>
<text x="209.1" y="42.7">7</text>
<text x="223.3" y="42.7">2</text>
<text x="240.6" y="44.5">5</text>
<text x="97.4" y="51.9" transform="rotate(-90 97.4 51.9)">3</text>
<text x="107.5" y="48">6</text>
<text x="204.3" y="48.4" transform="rotate(-90 204.3 48.4)">4</text>
<text x="223.3" y="48">8</text>
<text x="230.6" y="53.6" transform="rotate(-90 230.6 53.6)">3</text>
<text x="240.6" y="48">1</text>
<text x="240.6" y="49.7">6</text>
<text x="23.8" y="58.3">GND_A</text>
<text x="157" y="60">GND_A</text>
<text x="118.5" y="61.7">GND_A</text>
<text x="251.7" y="63.5">GND_A</text>
<text x="125.2" y="74.3">1</text>
<text x="125.2" y="76">2</text>
<text x="258.3" y="74.3">1</text>
<text x="258.3" y="76">2</text>
<text x="38.6" y="80.7">VCC_A</text>
<text x="171.8" y="80.7">VCC_A</text>
<text x="94.7" y="84.2">VCC_A</text>
<text x="118.5" y="84.5">GND_A</text>
<text x="227.9" y="84.2">VCC_A</text>
<text x="251.7" y="84.5">GND_A</text>
<text x="19.8" y="91.8">1</text>
<text x="19.8" y="95.3">4</text>
<text x="29.1" y="90.5" transform="rotate(-90 29.1 90.5)">1</text>
<text x="30.8" y="90.5" transform="rotate(-90 30.8 90.5)">2</text>
<text x="71.1" y="94.1" transform="rotate(-90 71.1 94.1)">8</text>
<text x="97.4" y="94.1" transform="rotate(-90 97.4 94.1)">4</text>
<text x="153" y="91.8">1</text>
<text x="153" y="95.3">4</text>
<text x="162.3" y="90.5" transform="rotate(-90 162.3 90.5)">1</text>
<text x="164" y="90.5" transform="rotate(-90 164 90.5)">2</text>
<text x="204.3" y="94.1" transform="rotate(-90 204.3 94.1)">8</text>
<text x="230.6" y="94.1" transform="rotate(-90 230.6 94.1)">4</text>
<text x="8.1" y="98.3">500mVpp</text>
<text x="19.8" y="97.1">2</text>
<text x="65.5" y="97.1">3</text>
<text x="65.5" y="100.6">2</text>
<text x="75.9" y="98.8">1</text>
<text x="90.1" y="98.8">2</text>
<text x="107.5" y="97.1">7</text>
<text x="107.5" y="100.6">5</text>
<text x="141.3" y="98.3">1Vpp</text>
<text x="153" y="97.1">2</text>
<text x="198.7" y="97.1">5</text>
<text x="198.7" y="100.6">6</text>
<text x="209.1" y="98.8">7</text>
<text x="223.3" y="98.8">2</text>
<text x="240.6" y="97.1">7</text>
<text x="240.6" y="100.6">5</text>
<text x="71.1" y="104.5" transform="rotate(-90 71.1 104.5)">4</text>
<text x="90.1" y="104.1">8</text>
<text x="107.5" y="104.1">1</text>
<text x="107.5" y="105.8">6</text>
<text x="204.3" y="104.5" transform="rotate(-90 204.3 104.5)">4</text>
<text x="223.3" y="104.1">8</text>
<text x="240.6" y="104.1">1</text>
<text x="240.6" y="105.8">6</text>
<text x="97.4" y="109.7" transform="rotate(-90 97.4 109.7)">3</text>
<text x="230.6" y="109.7" transform="rotate(-90 230.6 109.7)">3</text>
<text x="23.8" y="116.1">GND_A</text>
<text x="118.5" y="119.6">GND_A</text>
<text x="157" y="116.1">GND_A</text>
<text x="251.7" y="119.6">GND_A</text>
<text x="201.6" y="133.3">VCC_A</text>
<text x="43.8" y="143.8">VCC_A</text>
<text x="110.4" y="147.3">VCC_A</text>
<text x="181.1" y="149.6">1</text>
<text x="181.1" y="147.9">2</text>
<text x="197" y="154.9">2</text>
<text x="204.3" y="150.2" transform="rotate(-90 204.3 150.2)">4</text>
<text x="214.3" y="153.2">7</text>
<text x="23.3" y="160.1">1</text>
<text x="23.3" y="158.4">2</text>
<text x="46.6" y="160.7" transform="rotate(-90 46.6 160.7)">4</text>
<text x="90.1" y="161.9">1</text>
<text x="105.7" y="161.9">8</text>
<text x="197" y="160.1">8</text>
<text x="214.3" y="160.1">1</text>
<text x="214.3" y="156.6">5</text>
<text x="214.3" y="161.9">6</text>
<text x="240.8" y="156.6">1</text>
<text x="240.8" y="158.4">2</text>
<text x="39.3" y="165.4">2</text>
<text x="56.6" y="163.7">7</text>
<text x="56.6" y="167.2">5</text>
<text x="90.1" y="163.7">2</text>
<text x="90.1" y="165.4">3</text>
<text x="90.1" y="167.2">4</text>
<text x="105.7" y="167.2">5</text>
<text x="105.7" y="165.4">6</text>
<text x="105.7" y="163.7">7</text>
<text x="204.3" y="165.8" transform="rotate(-90 204.3 165.8)">3</text>
<text x="39.3" y="170.7">8</text>
<text x="56.6" y="170.7">1</text>
<text x="56.6" y="172.4">6</text>
<text x="46.6" y="176.3" transform="rotate(-90 46.6 176.3)">3</text>
<text x="225.4" y="177.4">GND_A</text>
<text x="116.7" y="184.4">GND_A</text>
<text x="67.7" y="187.9">GND_A</text>
<text x="206.1" y="198.5">Size</text>
<text x="206.1" y="203.7">Date:</text>
<text x="213.1" y="203.7">Saturday, June 19, 2004</text>
<text x="213.1" y="200.2">MSP430F16x_DLX</text>
<text x="213.1" y="198.5">Document Number</text>
<text x="241.2" y="203.7">Sheet</text>
<text x="249.9" y="203.7">5</text>
<text x="255.2" y="203.7">of</text>
<text x="260.4" y="203.7">7</text>
<text x="264" y="198.5">Rev</text>
<text x="265.9" y="200.5">A</text>
</g>
<g font-size="1.6" fill="#000080">
<text x="127.3" y="14.4">J16</text>
<text x="260.4" y="16.2">J14</text>
<text x="127.3" y="21.4">CON2</text>
<text x="260.4" y="23.2">CON2</text>
<text x="27.4" y="24.9">J17</text>
<text x="27.4" y="26.7">CON2</text>
<text x="160.5" y="26.7">J15</text>
<text x="160.5" y="28.4">CON2</text>
<text x="8.1" y="32">J18</text>
<text x="8.1" y="33.7">MJ-2523-SMT</text>
<text x="36.1" y="32">R47</text>
<text x="36.1" y="33.7">620K</text>
<text x="50.1" y="32">C47</text>
<text x="50.1" y="33.7">0.1uF</text>
<text x="99.2" y="30.2">C40</text>
<text x="104.5" y="30.2">0.1uF</text>
<text x="141.3" y="33.7">J12</text>
<text x="141.3" y="35.4">MJ-2523-SMT</text>
<text x="169.3" y="33.7">R40</text>
<text x="169.3" y="35.4">240K</text>
<text x="183.3" y="33.7">C33</text>
<text x="183.3" y="35.4">0.1uF</text>
<text x="232.4" y="32">C39</text>
<text x="237.7" y="32">0.1uF</text>
<text x="102.7" y="37.2">U19</text>
<text x="235.9" y="38.9">U17</text>
<text x="34.3" y="42.5">C43</text>
<text x="34.3" y="44.2">2.2uF</text>
<text x="43.1" y="44.2">R46</text>
<text x="43.1" y="46">20K</text>
<text x="50.1" y="46">R44</text>
<text x="55.4" y="46">1.8K</text>
<text x="72.9" y="46">OPA2244</text>
<text x="74.7" y="44.2">U18A</text>
<text x="167.6" y="44.2">C34</text>
<text x="167.6" y="46">2.2uF</text>
<text x="176.3" y="46">R41</text>
<text x="176.3" y="47.7">20K</text>
<text x="183.3" y="47.7">R36</text>
<text x="188.6" y="47.7">5.1K</text>
<text x="206.1" y="47.7">OPA2244</text>
<text x="207.9" y="46">U18B</text>
<text x="72.9" y="49.5">R43</text>
<text x="78.2" y="49.5">20K</text>
<text x="99.2" y="51.2">MAX7414</text>
<text x="123.6" y="53">C42</text>
<text x="206.1" y="51.2">R35</text>
<text x="211.4" y="51.2">20K</text>
<text x="232.4" y="53">MAX7414</text>
<text x="123.6" y="54.6">0.1uF</text>
<text x="256.8" y="54.7">C38</text>
<text x="256.8" y="56.3">0.1uF</text>
<text x="127.3" y="72.3">J11</text>
<text x="260.4" y="72.3">J6</text>
<text x="27.4" y="82.8">J7</text>
<text x="127.3" y="79.2">CON2</text>
<text x="160.5" y="82.8">J2</text>
<text x="260.4" y="79.2">CON2</text>
<text x="8.1" y="89.8">J8</text>
<text x="27.4" y="84.5">CON2</text>
<text x="36.1" y="89.8">R31</text>
<text x="50.1" y="89.8">C21</text>
<text x="99.2" y="88">C30</text>
<text x="104.5" y="88">0.1uF</text>
<text x="141.3" y="89.8">J3</text>
<text x="160.5" y="84.5">CON2</text>
<text x="169.3" y="89.8">R24</text>
<text x="183.3" y="89.8">C11</text>
<text x="232.4" y="88">C20</text>
<text x="237.7" y="88">0.1uF</text>
<text x="8.1" y="91.5">MJ-2523-SMT</text>
<text x="36.1" y="91.5">120K</text>
<text x="50.1" y="91.5">0.1uF</text>
<text x="102.7" y="95">U11</text>
<text x="141.3" y="91.5">MJ-2523-SMT</text>
<text x="169.3" y="91.5">62K</text>
<text x="183.3" y="91.5">0.1uF</text>
<text x="235.9" y="95">U8</text>
<text x="34.3" y="100.3">C25</text>
<text x="167.6" y="100.3">C12</text>
<text x="34.3" y="102.1">2.2uF</text>
<text x="43.1" y="102.1">R30</text>
<text x="43.1" y="103.8">20K</text>
<text x="50.1" y="103.8">R28</text>
<text x="55.4" y="103.8">12K</text>
<text x="72.9" y="103.8">OPA2244</text>
<text x="72.9" y="107.3">R27</text>
<text x="74.7" y="102.1">U9A</text>
<text x="78.2" y="107.3">20K</text>
<text x="167.6" y="102.1">2.2uF</text>
<text x="176.3" y="102.1">R23</text>
<text x="176.3" y="103.8">20K</text>
<text x="183.3" y="103.8">R20</text>
<text x="188.6" y="103.8">36K</text>
<text x="206.1" y="107.3">R21</text>
<text x="206.1" y="103.8">OPA2244</text>
<text x="207.9" y="102.1">U9B</text>
<text x="211.4" y="107.3">20K</text>
<text x="99.2" y="109.1">MAX7414</text>
<text x="123.6" y="110.8">C24</text>
<text x="123.6" y="112.4">0.1uF</text>
<text x="232.4" y="109.1">MAX7414</text>
<text x="256.8" y="110.8">C15</text>
<text x="256.8" y="112.4">0.1uF</text>
<text x="209.6" y="137.1">C51</text>
<text x="209.6" y="138.9">0.1uF</text>
<text x="51.9" y="147.6">C62</text>
<text x="51.9" y="149.4">0.1uF</text>
<text x="171.1" y="147.6">J21</text>
<text x="171.1" y="149.4">CON2</text>
<text x="209.6" y="151.1">U20</text>
<text x="242.9" y="153.8">J22</text>
<text x="13.3" y="158.1">J23</text>
<text x="13.3" y="159.9">CON2</text>
<text x="51.9" y="161.6">U23</text>
<text x="92.2" y="159.9">U24</text>
<text x="123.8" y="159.9">LS1</text>
<text x="69.4" y="166.9">C64</text>
<text x="123.8" y="166.9">8OHM SPK</text>
<text x="206.1" y="165.1">MAX7414</text>
<text x="242.9" y="162.7">CON2</text>
<text x="69.4" y="168.7">1uF</text>
<text x="74.7" y="170.4">R54</text>
<text x="74.7" y="172.2">20K</text>
<text x="92.2" y="170.4">TPA721DGNR</text>
<text x="121.8" y="170.4">C54</text>
<text x="121.8" y="172">4.7uF</text>
<text x="230.5" y="168.7">C45</text>
<text x="230.5" y="170.2">0.1uF</text>
<text x="48.4" y="175.6">MAX7414</text>
<text x="72.7" y="179.2">C63</text>
<text x="86.8" y="175.6">C58</text>
<text x="86.8" y="177.2">1uF</text>
<text x="95.7" y="175.6">R50</text>
<text x="95.7" y="177.4">39K</text>
<text x="72.7" y="180.7">0.1uF</text>
</g>
<g font-size="1.6" fill="#00f">
<text x="35.9" y="38.7" transform="rotate(-90 35.9 38.7)">+</text>
<text x="68" y="39.6">+</text>
<text x="169.1" y="40.5" transform="rotate(-90 169.1 40.5)">+</text>
<text x="201.2" y="41.4">+</text>
<text x="68" y="43.1">-</text>
<text x="201.2" y="44.9">-</text>
<text x="35.9" y="96.6" transform="rotate(-90 35.9 96.6)">+</text>
<text x="68" y="101">-</text>
<text x="68" y="97.5">+</text>
<text x="169.1" y="96.6" transform="rotate(-90 169.1 96.6)">+</text>
<text x="201.2" y="101">-</text>
<text x="201.2" y="97.5">+</text>
<text x="119" y="170.3">+</text>
</g>
<g font-size="1.6" fill="#004080">
<text x="93.1" y="41.7">IN</text>
<text x="98.2" y="41.9" transform="rotate(-90 98.2 41.9)">VDD</text>
<text x="99.8" y="40">SHDN#</text>
<text x="233" y="41.7">SHDN#</text>
<text x="93.1" y="47">CLK</text>
<text x="101.5" y="47">COM</text>
<text x="101.9" y="43.5">OUT</text>
<text x="226.3" y="43.5">IN</text>
<text x="231.4" y="43.6" transform="rotate(-90 231.4 43.6)">VDD</text>
<text x="235" y="45.3">OUT</text>
<text x="98.2" y="48.9" transform="rotate(-90 98.2 48.9)">GND</text>
<text x="103" y="48.8">OS</text>
<text x="226.3" y="48.8">CLK</text>
<text x="231.4" y="50.6" transform="rotate(-90 231.4 50.6)">GND</text>
<text x="234.7" y="48.8">COM</text>
<text x="236.1" y="50.5">OS</text>
<text x="93.1" y="99.6">IN</text>
<text x="98.2" y="99.7" transform="rotate(-90 98.2 99.7)">VDD</text>
<text x="99.8" y="97.8">SHDN#</text>
<text x="101.9" y="101.3">OUT</text>
<text x="226.3" y="99.6">IN</text>
<text x="231.4" y="99.7" transform="rotate(-90 231.4 99.7)">VDD</text>
<text x="233" y="97.8">SHDN#</text>
<text x="235" y="101.3">OUT</text>
<text x="93.1" y="104.8">CLK</text>
<text x="98.2" y="106.7" transform="rotate(-90 98.2 106.7)">GND</text>
<text x="101.5" y="104.8">COM</text>
<text x="103" y="106.6">OS</text>
<text x="226.3" y="104.8">CLK</text>
<text x="231.4" y="106.7" transform="rotate(-90 231.4 106.7)">GND</text>
<text x="234.7" y="104.8">COM</text>
<text x="236.1" y="106.6">OS</text>
<text x="200" y="155.7">IN</text>
<text x="205.1" y="155.8" transform="rotate(-90 205.1 155.8)">VDD</text>
<text x="206.7" y="153.9">SHDN#</text>
<text x="200" y="160.9">CLK</text>
<text x="208.4" y="160.9">COM</text>
<text x="208.8" y="157.4">OUT</text>
<text x="42.3" y="166.2">IN</text>
<text x="47.4" y="166.3" transform="rotate(-90 47.4 166.3)">VDD</text>
<text x="49" y="164.4">SHDN#</text>
<text x="51" y="167.9">OUT</text>
<text x="93.1" y="162.7">SHDN</text>
<text x="93.1" y="164.4">BPASS</text>
<text x="93.1" y="166.2">IN+</text>
<text x="93.1" y="167.9">IN-</text>
<text x="99.9" y="164.4">GND</text>
<text x="100.1" y="166.2">VDD</text>
<text x="100.3" y="167.9">VO+</text>
<text x="100.6" y="162.7">VO-</text>
<text x="205.1" y="162.8" transform="rotate(-90 205.1 162.8)">GND</text>
<text x="209.9" y="162.7">OS</text>
<text x="42.3" y="171.4">CLK</text>
<text x="47.4" y="173.3" transform="rotate(-90 47.4 173.3)">GND</text>
<text x="50.7" y="171.4">COM</text>
<text x="52.1" y="173.2">OS</text>
</g>
<g font-size="1.3">
<text x="32.6" y="5.6">5</text>
<text x="85.2" y="5.6">4</text>
<text x="137.8" y="5.6">3</text>
<text x="190.3" y="5.6">2</text>
<text x="242.9" y="5.6">1</text>
<text x="5.1" y="31.8">D</text>
<text x="269.7" y="31.8">D</text>
<text x="5.1" y="81.3">C</text>
<text x="269.7" y="81.3">C</text>
<text x="5.1" y="130.9">B</text>
<text x="269.7" y="130.9">B</text>
<text x="5.1" y="180.3">A</text>
<text x="269.7" y="180.3">A</text>
<text x="32.6" y="205.4">5</text>
<text x="85.2" y="205.4">4</text>
<text x="137.8" y="205.4">3</text>
<text x="190.3" y="205.4">2</text>
<text x="242.9" y="205.4">1</text>
</g>
</svg>
